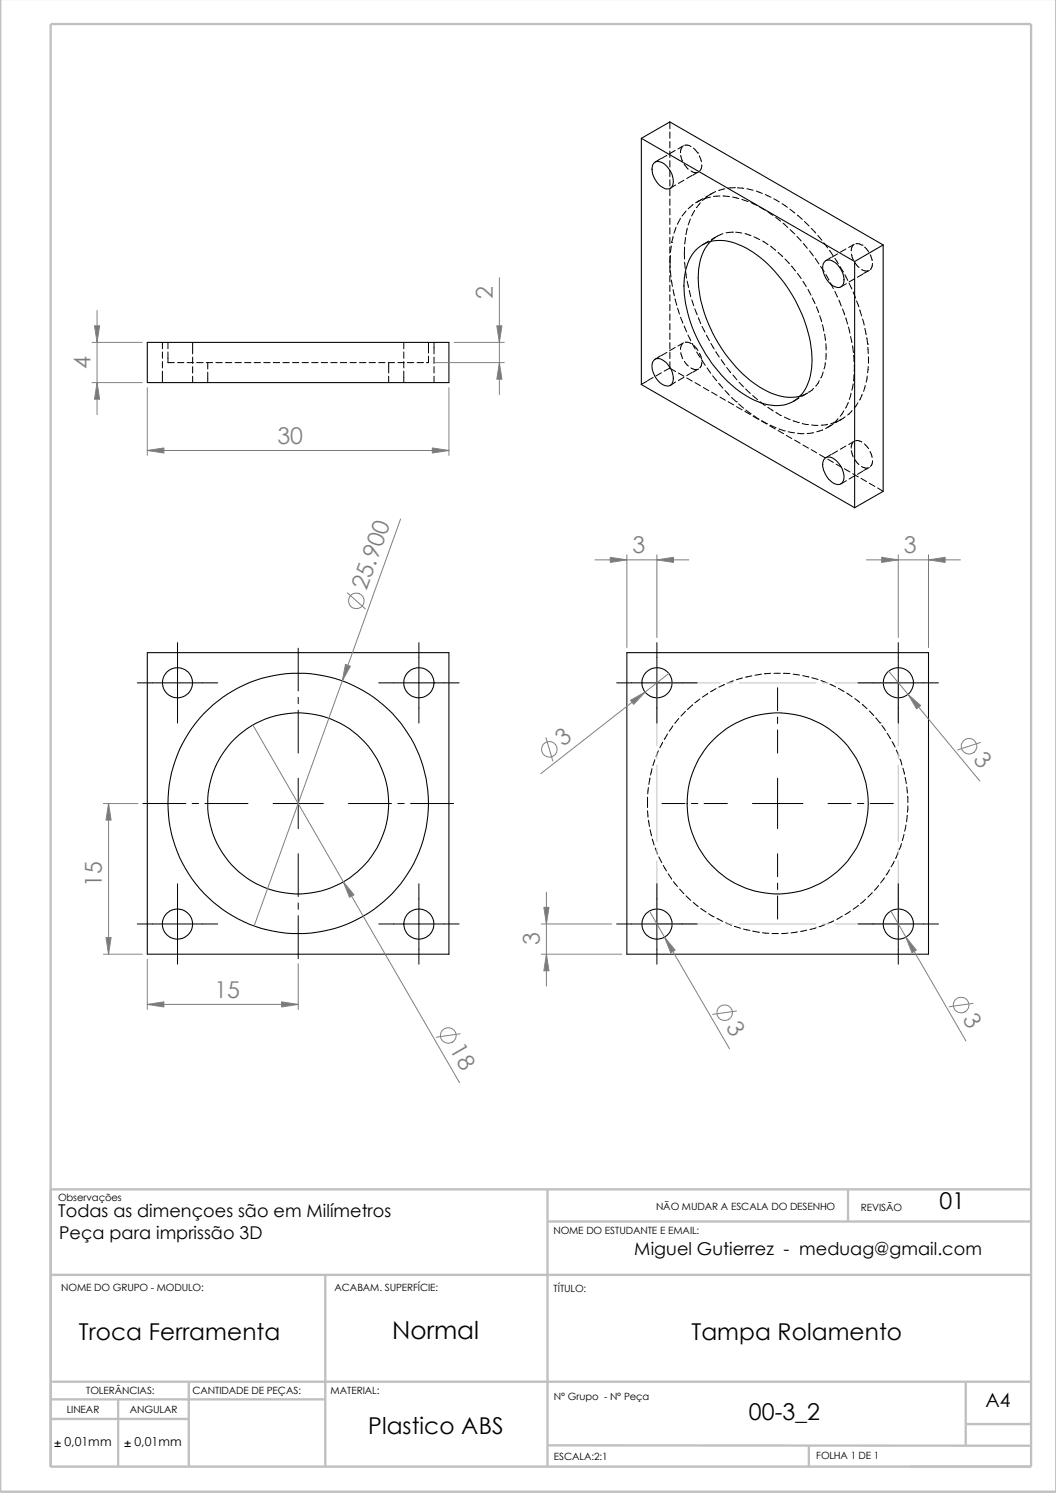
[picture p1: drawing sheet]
<svg xmlns="http://www.w3.org/2000/svg" width="210mm" height="297mm" viewBox="0 0 210 297" stroke-linecap="round" stroke-linejoin="round" font-family="sans-serif">
<g fill="none" stroke="#c0c0c0" stroke-width=".47">
<path d="M0 -.1v296.9h210.1v-296.9M10.1 236.6h195M108.9 236.6v55.3M168.7 236.5v6.4M10.1 253.6h195M64.7 253.6v38.3M108.9 243h96.2M10 278.4h54.6M10.4 274.9h194.7M23.5 278.4v13.2M37.5 274.9v17M192.1 274.8v12.7"/>
<path d="M10.1 291.8h195v-287h-195v287.1M10.2 282.3h27.3M108.9 287.5l96.2 .1M160.9 287.5v4.3M192.1 283.3h13"/>
</g>
<g fill="none" stroke="#000" stroke-width=".2">
<path d="M131.4 31.6l-1.1 .6M132.6 30.9l-1.1 .6M133.2 24.3v1.3M133.2 26.2v1.3M133.2 28.2v1.2M133.2 30.1v1.2M133.2 32v1.2M133.2 33.9v1.2M133.2 35.8v1.2M133.2 37.7v1.2M133.2 39.6v1.3M134.3 29.9l-1.1 .7"/>
<path d="M134.4 36.8l-1.1 .7M135.4 30.9l.4 1.2M135.7 29.2l-.4 1.2M135.9 29l-1.1 .6M136 35.9l-1.1 .6M136.1 32.7l.8 1M136.2 28.9h.6l.6 .2M137.4 34l.6 .3h.6M137.7 34.9l-1.1 .6M137.9 29.5l.9 .9M138.8 30.4h.1M138.9 34.2l-1.1 .6"/>
<path d="M139.1 31l.4 1.2M139.5 39.8l-1.2 .5M139.6 32.8l-.2 .8-.3 .4M139.8 39.5l-1.2 .7M140.7 39.1l-1 .8M141.3 39.2l-1.2 .3M141.5 38.6l-1.1 .6M142.3 38.1l-1.1 .6M143.2 39l-1.3 .1M143.8 39l1.3 .1M144.1 37.5l-1.2 .4M145.7 39.2l1.2 .3"/>
<path d="M146 37.3h.1M146 37.3l-1.2 .1M146.7 37.3l1.2 .2M147.5 39.7l1.3 .4M148.5 37.5l1.3 .3M150.4 38l1.2 .5M152.2 38.7l1.1 .5M153.9 39.5l1.1 .7M133.2 41.5v1.3M133.2 43.4v1.3M133.2 45.3v1.3M133.2 47.2v1.3"/>
<path d="M133.2 49.1v1.3M133.2 51v1.3M133.2 52.9v1.3M133.2 54.8v1.3M133.2 56.7v1.3M133.2 58.6v1.3M133.3 50.8v2.4M133.3 53.8l.1 1.3M133.5 48.9l-.2 1.3M133.5 55.7l.2 1.3M133.6 48.3h.1M133.9 47l-.3 1.3"/>
<path d="M133.9 57.6l.2 1.2M134.2 59.5l.4 1.2M134.5 45.2l-.5 1.2M135.3 43.5l-.6 1.1M136.1 49.1v2.4M136.1 52.2l.2 1.2M136.3 47.2l-.2 1.3M136.4 54.1l.1 1.2M136.4 42l-.8 1M136.7 55.9l.2 1.3M136.7 45.4l-.3 1.2M137.1 57.8l.3 1.2"/>
<path d="M137.3 43.6l-.4 1.1M137.6 59.6l.4 1.2M137.8 40.7l-.9 .8M138.1 41.9l-.6 1.1M139.3 40.3l-.8 1M140.9 48l-1.2 .7M142.2 47.2l-.9 .8M142.6 47l-1.1 .7M143.8 46.5l-1.2 .5M145.7 46.2h.1M145.7 46.2l-1.3 .1M146.3 46.2l1.2 .2"/>
<path d="M148.2 46.5l1.2 .4M149.4 40.3l1.1 .6M149.9 47.1l1.2 .6M151 41.1l1.1 .7M151.7 48l1 .6M152.7 42.1l1 .7M153.2 49l1.1 .8M154.3 43.2l.9 .8M154.7 50.2l1 .9M155.5 40.5l1.1 .7M155.7 44.4l1 .9M156.1 51.5l.9 1"/>
<path d="M157.1 41.6l1 .8M157.1 45.7l1 .9M157.4 52.9l.8 1M158.5 47l.8 1M158.6 42.8l1 .8M158.6 54.4l.7 1M159.7 56l.7 1M159.8 48.4l.8 1M160 44.1l.9 .9M160.7 57.6l.6 1.1M161 49.9l.8 1M161.3 45.4l.9 1"/>
<path d="M161.5 59.3l.6 1.1M162.1 51.4l.8 1.1M162.6 46.8l.8 1M163.2 53l.7 1.1M163.8 48.3l.8 1M164.3 54.6l.5 1.1M164.8 55.7h.1M165 49.8l.7 1.1M165.1 56.3l.6 1.1M165.3 51.2l-1 .7M166 58l.5 1.1M166 51.4l.7 1.1"/>
<path d="M166.6 50.5l-1.1 .6M166.8 59.7l.5 1.2M167 53l.7 1.1M168 54.7l.6 1.1M168.2 49.5l-1.1 .7M168.3 56.4l-1.1 .7M168.9 56.3l.5 1.2M169.3 50.5l.4 1.2M169.7 48.7l-.4 1.2M169.7 58.1l.4 1.2M169.9 48.6l-1.1 .6M170 55.5l-1.1 .6"/>
<path d="M170.1 52.3l.8 .9M170.2 48.5h.7l.5 .3M170.3 59.9l.5 1.1M171.4 53.6l.6 .3 .6-.1M171.4 48.8h.1M171.6 54.5l-1.1 .7M172 49.1l.8 1M172.9 53.8l-1.2 .6M173.1 50.7l.3 1.2M173.5 52.4l-.1 .6-.3 .6M32.3 68.1v1.3M32.3 70v1.3"/>
<path d="M32.3 71.9v1.3M32.3 73.8v2.3M33.4 70v2.1h1.3M33.4 68.1v1.3M35.3 72.1h1.3M37.2 72.1h1.3M38.3 68.1v2.3M38.3 71v1.3M38.3 72.9v1.3M38.3 74.8v1.3M39.1 72.1h1.3M41 72.1h1.3"/>
<path d="M41.3 72.1v1.3M41.3 74v2.1M42.9 72.1h1.3M44.8 72.1h1.3M46.7 72.1h1.3M48.6 72.1h1.3M50.5 72.1h1.3M52.5 72.1h1.2M54.4 72.1h1.2M56.3 72.1h1.2M58.2 72.1h1.2M60.1 72.1h1.2"/>
<path d="M62 72.1h1.2M63.9 72.1h1.3M65.8 72.1h1.3M67.7 72.1h1.3M69.6 72.1h1.3M71.5 72.1h1.3M73.4 72.1h1.3M75.3 72.1h1.3M77.2 72.1h1.3M77.3 72.1v2.1M77.3 74.8v1.3M79.1 72.1h1.3"/>
<path d="M80.3 68.1v1.3M80.3 70v1.3M80.3 71.9v1.3M80.3 73.8v2.3M81 72.1h1.3M82.9 72.1h1.3M85.2 70.9v1.2h-.4M85.2 68.1v2.1M86.3 68.1v2.3M86.3 71v1.3M86.3 72.9v1.3M86.3 74.8v1.3"/>
<path d="M128.7 75.9l-1.2 .6M129.9 75.1l-1.1 .6M131.4 70.8l-1.1 .7M131.5 74.2l-1.1 .6M132.6 70.1l-1.1 .6M133.2 73.2l1.2 .7M133.2 73.2l-1.1 .6M133.2 60.5v1.3M133.2 62.4v1.3M133.2 64.3v1.3M133.2 66.3v1.2M133.2 68.2v1.2"/>
<path d="M133.2 70.1v1.2M133.2 72v1.2M134.3 69.1l-1.1 .7M134.4 76l-1.1 .7M134.7 61.3l.4 1.2M134.9 74.2l1.1 .6M135.3 63.1l.5 1.2M135.4 70.1l.4 1.2M135.7 68.3l-.4 1.2M135.9 68.2l-1.1 .6M136 75.1l-1.1 .6M136.1 64.9l.5 1.1"/>
<path d="M136.1 71.9l.8 .9M136.3 68.1h.6l.6 .3M136.6 75.2l1.1 .6M136.8 66.6l.6 1.2M137.4 73.2l.7 .3 .5-.1M137.7 68.3l.6 1.1M137.7 74.1l-1.1 .6M138 68.7l.8 1M138.2 61.4l.4 1.2M138.2 76.1l1.1 .7M138.6 70l.6 1.1M138.9 63.2l.5 1.2"/>
<path d="M138.9 73.4l-1.1 .6M139.1 70.3l.4 1.2M139.2 73.2h.1M139.6 71.6l.7 1.1M139.6 72l-.4 1.2M139.6 64.9l.6 1.2M139.9 77.1l1.1 .6M140.5 66.7l.6 1.1M140.6 73.2l.8 1.1M141.4 68.3l.6 1.1M141.5 78l1.1 .7M141.7 74.8l.8 .9"/>
<path d="M142.4 70l.6 1M142.9 76.2l.9 1M143.2 79l1.1 .6M143.4 71.5l.7 1.1M144.2 77.7l.8 .9M144.5 73.1l.8 1M144.8 79.9l1.1 .7M145.5 79.1l.9 .8M145.8 74.6l.8 1M146.4 79.9h.1M147 76l.9 1M148.3 77.4l.9 .9"/>
<path d="M149.7 78.7l1 .8M151.2 79.9l1 .8M158.9 79.2l-1.1 .6M160.2 78.4l-1.1 .4M160.6 78.2l-1.2 .7M161.8 77.3l-.3 .3-.7 .4M162.3 61l.5 1.2M162.9 75.7l-.7 1.1M163 62.8l.4 1.2M163.6 64.6l.2 1.3M163.7 74l-.5 1.2M164 66.5l.2 1.2"/>
<path d="M164.1 72.1l-.2 1.3M164.3 68.4v1.2M164.3 70.3v1.2M167.6 61.5l.4 1.2M168.2 63.2l.4 1.3M168.7 65.1l.3 1.2M169.2 66.9l.2 1.3M169.2 78.2l-.3 1.3M169.5 68.8l.2 1.3M169.7 76.4l-.3 1.2M169.7 70.1h.1M169.8 70.7v1.3"/>
<path d="M169.8 74.5v1.3M169.9 72.6v1.3M171 61.6l.4 1.3M171.4 78.4l-.5 1.2M171.5 63.5l.4 1.2M172 65.3l.3 1.3M172.1 76.7l-.4 1.2M172.4 67.2l.2 1.3M172.5 74.8l-.2 1.2M172.6 68.5h.1M172.6 69.1l.1 1.3M172.7 72.9l-.1 1.3"/>
<path d="M172.7 71v1.3M146.5 80.9l1.1 .6M146.9 80.3l1 .9M148.1 81.8l1.1 .7M148.3 81.6l1.1 .7M149.8 82.8l1.1 .6M149.9 82.7l1.1 .7M151.4 83.7l1.1 .7M151.5 83.7l1.1 .6M152.7 81l1.1 .7M153.1 84.7l1.1 .6M153.2 84.6l1.1 .5"/>
<path d="M154.3 82l1.1 .7M154.7 85.6l1.1 .7M154.9 85.3l1.3 .4M156 83l1.1 .5M156.4 86.6l1.1 .6M156.8 85.9l1.2 .2M157.7 83.7l1.3 .4M158 87.5l1.1 .7M158.6 86.2l1.3 .1M159.6 84.2l1.2 .3M159.7 88.5l1.1 .7M161.3 89.5l1.1 .6"/>
<path d="M161.4 84.5l1.3 .1M161.8 86.1l-1.3 .1M163 90.4l1.1 .7M163.6 85.5l-1.2 .4M164.6 84.4l-1.3 .2M164.6 91.4l1.1 .6M165.3 84.5l-1.1 .7M165.3 90.4l-1 .7M165.7 84.4l-1.2 .6M166.3 92.3l1.1 .7M166.4 83.9l-1.2 .4M166.6 89.7l-1.1 .6"/>
<path d="M166.7 83.3l-.9 .9M167.4 83.4l-1.2 .7M167.8 81.7l-.7 1.1M167.9 93.3l1.1 .6M168.1 82.9l-1.1 .7M168.2 88.7l-1.1 .7M168.3 95.6l-1.1 .7M168.7 80.1l-.6 1.1M169.3 89.7l.4 1.2M169.5 81.7l-.9 .8M169.6 94.2l1.1 .7M169.6 88l-.3 1.2"/>
<path d="M169.9 87.8l-1.1 .6M170 94.7l-1.1 .6M170 91.4l.8 1M170.2 87.7h.5l.7 .2M170.6 80.1l-.7 1.1M171.2 95.2l1.1 .6M171.3 92.8l.9 .3h.4M171.6 93.7l-1.1 .7M171.9 88.3l.9 .9M172.9 96.1l1.1 .7M172.9 93l-1.2 .6M173 89.8l.4 1.2"/>
<path d="M173.5 91.7l-.1 .7-.3 .4M174.5 97.1l1.1 .6M27.3 135.8h16M35.3 127.8v16M59.3 128.9v8.6M59.3 138.7v1.3M75.3 135.8h16M83.3 127.8v16M122.6 135.8h16M130.6 127.8v16M139.2 139.1l-1 .7M140.8 138l-1.1 .7"/>
<path d="M142.4 137l-1.1 .6M144.1 136.1l-1.1 .6M145.8 135.4l-1.1 .5M147.7 134.9l-1.2 .3M149.5 134.5l-1.2 .2M151.4 134.1l-1.2 .2M153.3 133.9l-1.3 .1M153.9 133.9h1.3M154.6 136.8v4.6M155.8 133.9l1.3 .1M157.7 134.1l1.3 .2M159.6 134.4l1.3 .3"/>
<path d="M161.5 134.8l1.2 .4M163.3 135.4l1.2 .4M165.1 136.1l1.1 .6M166.8 136.9l1.1 .7M168.4 137.9l1.1 .7M170 139l1 .7M170.6 135.8h16M178.6 127.8v16M28.4 159.9h8.6M38.2 159.9h1.3M40.8 159.9h8.5M54.3 159.9h10"/>
<path d="M59.3 141.3v8.5M59.3 154.8v10M69.3 159.9h8.6M79.1 159.9h1.3M81.7 159.9h8.5M128.8 158.6v2.1M128.9 156.7l-.1 1.2M129.2 154.8l-.2 1.2M129.7 152.9l-.3 1.3M130.2 151.1l-.4 1.2M130.9 149.4l-.4 1.1M131.7 159.9h4.5"/>
<path d="M131.8 147.7l-.6 1.1M132.8 146l-.7 1.1M133.8 144.4l-.7 1.1M135 142.9l-.8 1M136.3 141.5l-.9 1M137.5 159.9h1.3M137.7 140.2l-1 .9M140 159.9h4.7M149.6 159.9h10.1M154.6 142.7v1.2M154.6 145.2v4.6M154.6 154.8v10"/>
<path d="M164.7 159.9h4.5M170.5 159.9h1.3M171.5 140.1l.9 .9M172.9 141.4l.9 1M173.1 159.9h4.6M174.2 142.8l.8 1M175 143.8h.1M175.4 144.3l.7 1M176.4 145.9l.7 1.1M177.4 147.5l.6 1.1M178.3 149.2l.5 1.2M179 151l.4 1.2"/>
<path d="M179.6 152.8l.3 1.3M180 154.6l.3 1.3M180.3 156.5l.2 1.3M180.5 158.4l.1 1.3M35.3 175.8v16M59.3 169.8v8.6M59.3 179.6v1.3M83.3 175.8v16M128.8 161.3l.1 1.3M128.9 163.2l.3 1.2M129.3 165.1l.3 1.2M129.7 166.9l.4 1.2"/>
<path d="M130.3 168.7l.5 1.2M130.6 175.8v16M131 170.5l.6 1.1M131.9 172.2l.6 1.1M132.9 173.8l.7 1.1M133.9 175.4l.8 1M135.2 176.9l.8 .9M136.4 178.2l1 .9M137.9 179.5l1 .8M154.6 169.8v4.6M154.6 175.7v1.3M154.6 178.2v4.6"/>
<path d="M172.1 178.9l-.9 .8M173.5 177.6l-.9 .9M174.8 176.1l-.9 1M175.9 174.6l-.8 1M176.9 173l-.7 1.1M177.8 171.3l-.6 1.2M178.6 169.6l-.5 1.2M178.6 175.8v16M179.3 167.8l-.4 1.2M179.8 166l-.3 1.2M180.2 164.1l-.3 1.3M180.4 162.2l-.1 1.3"/>
<path d="M180.6 160.3l-.1 1.3M27.3 183.8h16M59.3 182.2v8.5M75.3 183.8h16M122.6 183.8h16M139.4 180.7l1 .7M140.9 181.8l1.1 .6M142.6 182.7l1.1 .6M144.3 183.6l1.2 .5M146 184.3l1.3 .4M147.9 184.8l1.2 .3M149.7 185.2l1.3 .3"/>
<path d="M151.6 185.5l1.3 .2M153.5 185.7h1.3M156.7 185.6l-1.3 .1M158.6 185.4l-1.3 .2M160.4 185l-1.2 .3M162.3 184.6l-1.2 .3M164.1 183.9l-1.2 .5M165.8 183.2l-1.1 .5M167.5 182.2l-1.1 .7M169.1 181.3l-1 .6M170.6 183.8h16M170.7 180.1l-1 .8"/>
</g>
<g fill="none" stroke="#000" stroke-width=".21">
<path d="M127.6 27.5l5.6-3.2 42.4 24.4M127.6 27.5l42.4 24.5M127.6 27.5v49l42.4 24.5M130 32.5a1.77 1.77 0 0 1 2.6 .6 4 4 0 0 1 1.1 4 1.44 1.44 0 0 1-2.3 0 3.8 3.8 0 0 1-1.4-4.6zM138.5 49.7a7.4 7.4 0 0 1 8.4-1 22.3 22.3 0 0 1 9.6 8.4 26 26 0 0 1 4.9 16.1 8 8 0 0 1-4.3 7 9.7 9.7 0 0 1-8.7-1.5 28.4 28.4 0 0 1-12.3-20.1 11.3 11.3 0 0 1 2.4-8.9zM141.3 48a10.3 10.3 0 0 0-2.4 8.1 28.3 28.3 0 0 0 12.3 21 10.3 10.3 0 0 0 7.9 1.7M164.2 51.9a2.35 2.35 0 0 1 2.7 1.2 3 3 0 0 1 .4 3.9 1.91 1.91 0 0 1-2.4-.7 3.8 3.8 0 0 1-1-4.1zM170 52v49M175.6 48.7l-5.6 3.3M175.6 48.7v49l-5.6 3.3M29.3 68.1h60v8h-60zM130.1 71.6a1.52 1.52 0 0 1 2.1 .3 3.9 3.9 0 0 1 1.4 4.5 1.82 1.82 0 0 1-2.6-.5 3.8 3.8 0 0 1-1.1-4.1z"/>
<path d="M164 91.3a1.55 1.55 0 0 1 2.2 .3 4.3 4.3 0 0 1 1.5 4 1.37 1.37 0 0 1-2.3 .2 4.4 4.4 0 0 1-1.6-4.3zM29.3 129.8h60v60h-60zM124.7 129.8h60v60h-60z"/>
<circle cx="35.3" cy="135.8" r="3"/>
<circle cx="83.3" cy="135.8" r="3"/>
<circle cx="130.7" cy="135.8" r="3"/>
<circle cx="178.7" cy="135.8" r="3"/>
<circle cx="59.3" cy="159.8" r="18"/>
<circle cx="59.3" cy="159.8" r="25.9"/>
<circle cx="154.7" cy="159.8" r="18"/>
<circle cx="35.3" cy="183.8" r="3"/>
<circle cx="83.3" cy="183.8" r="3"/>
<circle cx="130.6" cy="183.8" r="3"/>
<circle cx="178.7" cy="183.8" r="3"/>
</g>
<g fill="none" stroke="#c0c0c0" stroke-width=".2">
<path d="M143.2 135.8h-12.6v12.6M144.5 135.8h1.3M147 135.8h15.3M163.5 135.8h1.3M166.1 135.8h12.5v12.6M130.6 149.6v1.3M130.6 152.2v15.2M178.6 149.6v1.3M178.6 152.2v15.2M130.6 168.7v1.3M130.6 171.2v12.6h12.6M178.6 171.2v12.6h-12.5"/>
<path d="M178.6 168.7v1.3M144.5 183.8h1.3M147 183.8h15.3M163.5 183.8h1.3"/>
</g>
<g fill="none" stroke="#808080" stroke-width=".2">
<path d="M99.3 55.2v23.3M18.3 76.1h10M18.3 68.1h10M19.3 61.8v20.7M29.3 77.1v13.5M86.2 72.1h14.1M89.3 77.1v13.5M90.3 68.1h10M29.3 89.6h60M69.1 117.9l3.5 3.2M79.7 103.3l-29.2 80.9M118.3 111.4h18.7"/>
<path d="M124.7 110.4v18.4M130.6 110.4v16.4M172.3 111.4h18.7M178.6 110.4v16.4M184.7 110.4v18.4M133 134l-25.5 19.9M176.7 133.5l18.2 21.9M20.6 159.9h6.8M21.6 159.9v29.9M50.3 144.2l41.1 71.2M108.6 146.8l1.3 4.6M195 147.7l-4.5 1.5"/>
<path d="M108.7 177.5v18.7M20.6 189.8h7.7M29.3 190.8v10M29.3 199.8h30M59.3 191.7v9.1M107.7 189.8h16M107.7 183.8h14M129.2 181.2l15.9 27.4M177.2 181.2l14.9 25.9M193.5 199.6l-4.7 .7M91.5 205.7l-4.7 .6M146.5 201.1l-4.8 .7"/>
<circle cx="70.9" cy="119.5" r="1.56"/>
<circle cx="109.3" cy="149.1" r="1.55"/>
<circle cx="192.7" cy="148.4" r="1.56"/>
<circle cx="191.1" cy="199.9" r="1.57"/>
<circle cx="89.1" cy="206" r="1.56"/>
<circle cx="144.1" cy="201.5" r="1.56"/>
</g>
<g fill="#808080" stroke="#808080" stroke-width=".2">
<path d="M68.7 132.2l1 .3-1.6 3z"/>
<path d="M68.3 175.4l2.1 2.6-.9 .5z"/>
<path d="M21.6 159.9l.5 3.3h-1z"/>
<path d="M21.1 186.5h1l-.5 3.3z"/>
<path d="M56 199.3l3.3 .5-3.3 .5z"/>
<path d="M29.3 199.8l3.3-.5v1z"/>
<path d="M86 89.1l3.3 .5-3.3 .5z"/>
<path d="M29.3 89.6l3.3-.5v1z"/>
<path d="M19.3 76.1l.5 3.3h-1z"/>
<path d="M18.8 64.8h1l-.5 3.3z"/>
<path d="M99.3 72.1l.5 3.3h-1z"/>
<path d="M98.8 64.8h1l-.5 3.3z"/>
<path d="M180.2 186.4l2 2.6-.8 .5z"/>
<path d="M108.7 189.8l.5 3.3h-1z"/>
<path d="M108.2 180.5h1l-.5 3.3z"/>
<path d="M132.2 186.4l2.1 2.6-.9 .5z"/>
<path d="M130.6 111.4l3.3-.5v1z"/>
<path d="M184.7 111.4l3.3-.5v1z"/>
<path d="M125.4 139.3l2.9-1.6-2.3 2.4z"/>
<path d="M121.4 110.9l3.3 .5-3.3 .5z"/>
<path d="M175.3 110.9l3.3 .5-3.3 .5z"/>
<path d="M180.6 138.1l2.5 2.2-.8 .7z"/>
</g>
<text font-size="4.9" x="78" y="266.4">Normal</text>
<g font-size="4.6" fill="#808080">
<text x="98" y="59.4" transform="rotate(-90 98 59.4)">2</text>
<text x="18" y="73.4" transform="rotate(-90 18 73.4)">4</text>
<text x="55.2" y="88.3">30</text>
<text x="125.8" y="110.1">3</text>
<text x="179.7" y="110.1">3</text>
<text x="72.9" y="117.6" transform="rotate(-70 72.9 117.6)">25.900</text>
<text x="112" y="148.5" transform="rotate(-38 112 148.5)">3</text>
<text x="193.4" y="151.2" transform="rotate(50 193.4 151.2)">3</text>
<text x="20.3" y="176.5" transform="rotate(-90 20.3 176.5)">15</text>
<text x="107.3" y="188.1" transform="rotate(-90 107.3 188.1)">3</text>
<text x="42.6" y="198.5">15</text>
<text x="191.3" y="202.7" transform="rotate(60 191.3 202.7)">3</text>
<text x="89.4" y="208.8" transform="rotate(60 89.4 208.8)">18</text>
<text x="144.3" y="204.2" transform="rotate(60 144.3 204.2)">3</text>
</g>
<g font-size="4.6">
<text x="186.8" y="240.6">01</text>
<text x="15.7" y="266.5">Troca Ferramenta</text>
<text x="137.5" y="266.5">Tampa Rolamento</text>
<text x="73.2" y="285.4">Plastico ABS</text>
<text x="148.9" y="282.5">00-3_2</text>
</g>
<text font-size="3.9" x="196" y="280">A4</text>
<g font-size="3.5">
<text x="11.6" y="242">Todas as dimençoes são em Milímetros</text>
<text x="11.8" y="246.5">Peça para imprissão 3D</text>
<text x="126.2" y="249.7">Miguel Gutierrez - meduag@gmail.com</text>
</g>
<g font-size="2.5">
<text x="10.8" y="287.9">± 0,01mm</text>
<text x="24.7" y="287.9">± 0,01mm</text>
</g>
<g font-size="2">
<text x="11.6" y="239">Observações</text>
<text x="110.1" y="245.5">NOME DO ESTUDANTE E EMAIL:</text>
<text x="130.5" y="240.7">NÃO MUDAR A ESCALA DO DESENHO</text>
<text x="171.2" y="240.9">REVISÃO</text>
<text x="12.2" y="256.9">NOME DO GRUPO - MODULO:</text>
<text x="66.5" y="256.9">ACABAM. SUPERFÍCIE:</text>
<text x="110.1" y="257">TÍTULO:</text>
<text x="13.3" y="281.1">LINEAR</text>
<text x="17.1" y="277.4">TOLERÂNCIAS:</text>
<text x="25.8" y="281.1">ANGULAR</text>
<text x="38.3" y="277.4">CANTIDADE DE PEÇAS:</text>
<text x="65.7" y="277.4">MATERIAL:</text>
<text x="110.2" y="278.5">N° Grupo - N° Peça</text>
<text x="110.2" y="290.4">ESCALA:2:1</text>
<text x="162.3" y="290.3">FOLHA 1 DE 1</text>
</g>
</svg>
